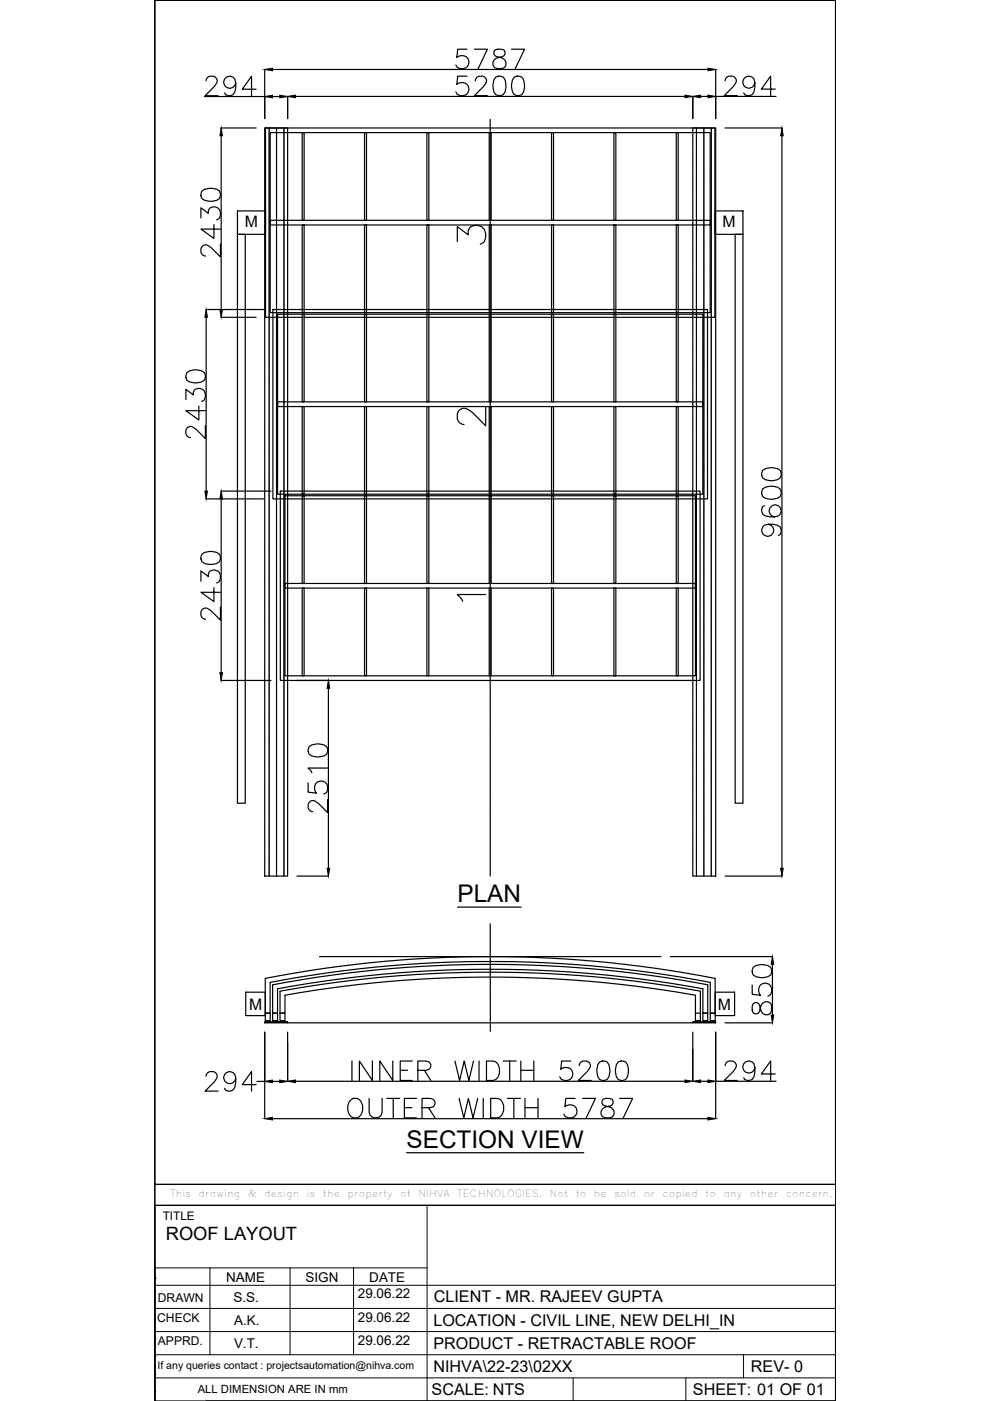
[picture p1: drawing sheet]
<svg xmlns="http://www.w3.org/2000/svg" width="210mm" height="297mm" viewBox="0 0 210 297" stroke-linecap="round" stroke-linejoin="round" font-family="sans-serif">
<!-- layer: 0 -->
<g fill="none" stroke="#000" stroke-width=".25">
<path d="M32.8 .1h.1M32.8 .1h144.4v251h-144.4zM32.8 .1h144.4M32.8 .1v296.9M43.7 17.2a1.04 1.04 0 0 1 .8-1h.8a1.01 1.01 0 0 1 .5 1.5l-.3 .6-2 2h2.7M50 17.5a1.28 1.28 0 0 1-1.8 1.1 1.28 1.28 0 0 1-.5-2 1.28 1.28 0 0 1 2.1 .1 3.7 3.7 0 0 1-.4 3.4 1.21 1.21 0 0 1-1.8-.4M54.3 18.9h-2.9l1.9-2.7v4.1M56.1 14.7v10.4M57.8 14.7h92.3M86.3 .1h.1M99 16.1h-2l-.2 1.8a1.48 1.48 0 0 1 2.2-.1 1.48 1.48 0 0 1 0 2.2 1.48 1.48 0 0 1-2.2-.1l-.1-.4M99 10.4h-2l-.2 1.8a1.48 1.48 0 0 1 2.2-.1 1.48 1.48 0 0 1 0 2.1 1.48 1.48 0 0 1-2.2 0l-.1-.4"/>
<path d="M100.6 10.4h2.7l-1.9 4.2M100.8 17.1a1.04 1.04 0 0 1 .8-1h.8a1 1 0 0 1 .6 1.6l-2.4 2.6h2.7M104.9 10.6a.84 .84 0 0 0 .4 1.4l.8 .2a1.19 1.19 0 0 1 1.2 1.1 1.19 1.19 0 0 1-1 1.3h-.8a1.18 1.18 0 0 1-1-1.3 1.18 1.18 0 0 1 1.2-1.1l.8-.2a.83 .83 0 0 0 .4-1.4l-.6-.2h-.8zM105.1 16.3a1.35 1.35 0 0 1 2 .6 3.5 3.5 0 0 1-.4 3.2 1.34 1.34 0 0 1-2-.6 3.4 3.4 0 0 1 .4-3.2zM108.5 10.4h2.7l-2 4.2M109.1 16.3a1.35 1.35 0 0 1 1.9 .6 3.4 3.4 0 0 1-.4 3.2 1.33 1.33 0 0 1-1.9-.6 3.4 3.4 0 0 1 .4-3.2zM151.7 14.7v10.4M153.8 17.1a1.04 1.04 0 0 1 .7-1h.8a1.01 1.01 0 0 1 .6 1.6l-.4 .6-1.9 2h2.7M160.1 17.5a1.28 1.28 0 0 1-1.8 1.1 1.28 1.28 0 0 1-.5-2 1.28 1.28 0 0 1 2.1 .1 3.7 3.7 0 0 1-.4 3.4 1.21 1.21 0 0 1-1.8-.4M164.4 18.9h-3l2-2.8v4.2M177.2 .1h.1M177.2 .1v247.7"/>
<path d="M43.3 20.5h12.8M46.9 27.1h7.4M46.9 28.8v36.8M56.1 27.1h4.9v158.6h-4.9zM57.8 20.5h1.5M61 20.4v4.7M62.6 20.4h82.6M146.9 27.1h4.8v158.6h-4.8zM146.9 20.4v4.7M148.5 20.4h1.6M151.7 20.4h12.8M153.7 27.1h12.1"/>
<path d="M165.8 28.8v155.3M42.6 46.2v-2.1l1.6 1.1a1.33 1.33 0 0 1 1.5-1.4 1.33 1.33 0 0 1 1 1.8l-.2 .6-.6 .4M42.8 40.5a3.2 3.2 0 0 1 3.7 0 1.33 1.33 0 0 1-.6 2 3.4 3.4 0 0 1-3.1-.4l-.2-.6zM45.4 47.6v2.9l-2.8-1.9h4.1M46.7 51.7v2.8l-1.9-2a1.27 1.27 0 0 0-1.8-.4l-.4 .6v.8a1.03 1.03 0 0 0 1 .8M50.3 44.7h6v5h-6zM50.3 49.7h1.7v120.6h-1.7zM151.6 44.7h5.9v5h-5.9zM155.9 49.7h1.6v120.6h-1.6zM39.6 79a3.2 3.2 0 0 1 3.7 0 1.35 1.35 0 0 1-.5 2 3.4 3.4 0 0 1-3.2-.4l-.2-.6zM43.7 65.6h12.2M43.7 67.3v36.8"/>
<path d="M46.9 67.3h7.4M39.4 84.7v-2.1l1.6 1.1a1.28 1.28 0 0 1 1.2-1.4 1.28 1.28 0 0 1 1.3 1.2 1.19 1.19 0 0 1-.7 1.6M42.2 86.1v2.9l-2.8-1.9h4.1M43.5 90.2v2.8l-1.9-2a1.23 1.23 0 0 0-2-.2l-.2 .4v.8a1.04 1.04 0 0 0 1 .8M161.7 99.7a3.2 3.2 0 0 1 3.7 0 1.33 1.33 0 0 1-.6 2 3.4 3.4 0 0 1-3.1-.4l-.2-.6zM42.8 117.5a3.2 3.2 0 0 1 3.7 0 1.33 1.33 0 0 1-.6 2 3.4 3.4 0 0 1-3.1-.4l-.2-.6zM43.7 105.8h12.2M46.9 104.1h10.5M46.9 105.8v36.8M161.7 103.7a3.2 3.2 0 0 1 3.7 0 1.33 1.33 0 0 1-.6 1.9 3.4 3.4 0 0 1-3.1-.3l-.2-.6zM162.1 107.2a1.21 1.21 0 0 0-.4 1.8 3.7 3.7 0 0 0 3.3 .4 1.28 1.28 0 0 0 .2-2.1 1.28 1.28 0 0 0-2.1 .5 1.28 1.28 0 0 0 1.2 1.8M162.9 111.2a1.28 1.28 0 0 1 1.1 1.7 1.28 1.28 0 0 1-2 .5 1.28 1.28 0 0 1 .1-2 3.7 3.7 0 0 1 3.3 .3 1.21 1.21 0 0 1-.4 1.8"/>
<path d="M42.6 123.2v-2.2l1.6 1.2a1.28 1.28 0 0 1 1.2-1.4 1.28 1.28 0 0 1 1.3 1.2 1.21 1.21 0 0 1-.8 1.6M45.4 124.6v2.9l-2.8-1.9h4.1M46.7 128.7v2.8l-1.9-2a1.25 1.25 0 0 0-2-.2l-.2 .4v.8a1.06 1.06 0 0 0 1 .8M46.9 144.3h10.5M63 144.3h6.6M65.5 158.3a3.2 3.2 0 0 1 3.8 0 1.33 1.33 0 0 1-.6 2 3.5 3.5 0 0 1-3.2-.4l-.2-.6zM69.6 145.9v38.2M65.3 166v2l1.8 .2a1.46 1.46 0 0 1 0-2.2 1.46 1.46 0 0 1 2.2 .2 1.46 1.46 0 0 1-.6 2.2M69.5 169.5v2.8l-2-2a1.29 1.29 0 0 0-1.8-.4l-.4 .6v.8a1.06 1.06 0 0 0 1 .8M69.5 162.8h-4.2l.8 1M63 185.7h6.6M97 192.3h13.5"/>
<path d="M153.7 185.7h12.1M52.1 210.4h4.1v4.9h-4.1zM56.1 216.6h4.9v.3h-4.9zM56.1 218.8v18.4M56.2 207.4a248.2 248.2 0 0 1 95.4 0v7.4h-1v-6.5a248 248 0 0 0-93.3 0v6.5h-1.1zM56.2 214.8h1.1v1.6h-1.1zM57.8 208.8a247.7 247.7 0 0 1 92.3 0v6h-1.1v-5.2a247.7 247.7 0 0 0-90.2 0v5.2h-1zM57.8 214.8h1.1v1.6h-1.1zM59.4 214.8h1v1.6h-1zM61 218.8v10.5M142.1 202.8h21.7M146.9 216.6h4.8v.3h-4.8z"/>
<path d="M146.9 218.8v10.5M147.4 214.8v-3.8a248 248 0 0 0-87 0v3.8h-1v-4.7a248.2 248.2 0 0 1 89.1 0v4.7M147.4 214.8h1.1v1.6h-1.1zM149 214.8h1.1v1.6h-1.1zM150.6 214.8h1v1.6h-1zM151.6 210.4h4.2v4.9h-4.2zM151.7 218.8v18.4M153.7 216.9h10.1M159.5 208.8v2l1.7 .2a1.47 1.47 0 0 1 0-2.1 1.47 1.47 0 0 1 2.1 0 1.47 1.47 0 0 1-.1 2.1l-.4 .2M159.7 212.8l-.2 .6v.8l.2 .6a.84 .84 0 0 0 1.4-.4 1.9 1.9 0 0 1 1.1-2 1.06 1.06 0 0 1 1.4 1v.8a1.18 1.18 0 0 1-1.3 1 1.18 1.18 0 0 1-1.1-1.2l-.1-.8a.83 .83 0 0 0-1.4-.4zM159.7 205.1a3.2 3.2 0 0 1 3.7 0 1.35 1.35 0 0 1-.6 2 3.4 3.4 0 0 1-3.1-.4l-.2-.6zM163.8 204.5v10.7"/>
<path d="M43.7 228.2a1.06 1.06 0 0 1 .8-1h.8a1.02 1.02 0 0 1 .5 1.6l-.3 .6-2 1.9h2.7M50 228.6a1.28 1.28 0 0 1-1.8 1.1 1.28 1.28 0 0 1-.5-2 1.28 1.28 0 0 1 2.1 .1 3.7 3.7 0 0 1-.4 3.3 1.21 1.21 0 0 1-1.8-.4M54.3 230h-2.9l1.9-2.8v4.1M54.5 229.3h1.6M57.8 229.3h1.5M57.8 237.2h92.3M62.6 229.3h82.6M74.5 233.1a1.57 1.57 0 0 1 2.4 1.3 1.9 1.9 0 0 1-2 2.6 2.41 2.41 0 0 1-.4-3.9zM74.6 225v4.1M78.3 232.9v2.9a1.39 1.39 0 0 0 1.3 1.2 1.39 1.39 0 0 0 1.4-1.2v-2.9M79 225v4.1l-2.8-4.1v4.1M82 232.9h2.8"/>
<path d="M83.3 225v4.1l-2.8-4.1v4.1M83.4 232.9v4.1M84.9 226.9h1.5M85.7 234.9h1.6M87.4 225h-2.5v4.1h2.5M88.3 232.9h-2.6v4.1h2.6M88.6 226.9h1.8l.6-.2a.96 .96 0 0 0 0-1.6l-.6-.1h-1.8v4.1M89.5 234.9h1.7l.6-.2a.96 .96 0 0 0 0-1.6l-.6-.2h-1.7v4.1M90 226.9l1.3 2.2M90.9 234.9l1.3 2.1M96.5 225l.9 4.1 1-4.1 1 4.1 1-4.1M97.3 232.9l1 4.1 1-4.1 1 4.1 1-4.1"/>
<path d="M101.6 225v4.1M102.5 232.9v4.1M103.1 225h1.4a2.25 2.25 0 0 1 1 3.5l-.4 .4-.6 .2h-1.4zM104 232.9h1.4a2.19 2.19 0 0 1 1.2 3.1l-.6 .8-.6 .2h-1.4zM106.7 225h2.7M107.6 232.9h2.7M108.1 225v4.1M108.9 232.9v4.1M110.4 226.9h2.8M110.4 225v4.1M111.3 234.9h2.8M111.3 232.9v4.1"/>
<path d="M113.2 225v4.1M114.1 232.9v4.1M121 225h-1.9l-.2 1.7a1.46 1.46 0 0 1 2.2 0 1.46 1.46 0 0 1-.3 2.2 1.46 1.46 0 0 1-2.1-.6M121.9 232.9h-1.9l-.2 1.8a1.46 1.46 0 0 1 2.2-.1 1.46 1.46 0 0 1-.3 2.2 1.46 1.46 0 0 1-2.1-.6M122.8 225.9a1.01 1.01 0 0 1 .8-.9h.8a1 1 0 0 1 .6 1.5l-.4 .6-2 2h2.8M123.5 232.9h2.8l-2 4.1M127.1 225.1a1.34 1.34 0 0 1 2 .6 3.4 3.4 0 0 1-.4 3.2 1.34 1.34 0 0 1-2-.6 3.4 3.4 0 0 1 .4-3.2zM127.8 233.1a.83 .83 0 0 0 .4 1.3l.8 .3a1.19 1.19 0 0 1 1.2 1 1.19 1.19 0 0 1-1 1.3h-.8a1.18 1.18 0 0 1-1-1.3 1.18 1.18 0 0 1 1.2-1l.8-.3a.83 .83 0 0 0 .4-1.3l-.6-.2h-.8zM131.1 225.1a1.35 1.35 0 0 1 1.9 .6 3.4 3.4 0 0 1-.3 3.2 1.34 1.34 0 0 1-2-.6 3.5 3.5 0 0 1 .4-3.2zM131.4 232.9h2.7l-1.9 4.1M148.5 229.3h1.6M151.7 229.3h12.8"/>
<path d="M153.8 225.9a1.04 1.04 0 0 1 .7-.9h.8a1.01 1.01 0 0 1 .6 1.5l-.4 .6-1.9 2h2.7M160.1 226.3a1.28 1.28 0 0 1-1.8 1.1 1.28 1.28 0 0 1-.5-2 1.28 1.28 0 0 1 2.1 .1 3.7 3.7 0 0 1-.4 3.4 1.21 1.21 0 0 1-1.8-.4M164.4 227.7h-3l2-2.7v4.1M32.8 255.6h144.4v41.4h-144.4zM86.2 244.4h37.6M177.2 247.8h.1M32.8 271h.1M43.7 297h133.5"/>
</g>
<g fill="none" stroke="#000" stroke-width=".21">
<path d="M32.8 251.1h144.4v4.5h-144.4zM32.8 255.6v41.4M35.3 255.6h141.9M90.6 255.6v41.4M32.8 271h.1M32.8 277.4h144.4M32.8 272.5h144.4M32.8 268.8h57.8M44.5 268.8v18.4M61.5 268.8v18.4M75 268.8v18.4M32.8 295.1h.1"/>
<path d="M32.8 291.3h.1M32.8 287.6h.1M32.8 283.9h.1M32.8 287.2h144.4M32.8 282.3h144.4M32.8 292.1h144.4M121.5 292.1v4.9M145.4 292.1v4.9M157.6 287.2v4.9"/>
</g>
<!-- layer: border -->
<path d="M57.1 27.1v158.6M58.6 27.1v158.6M60.2 27.1v158.6M147.7 27.1v158.6M149.2 27.1v158.6M150.8 27.1v158.6" fill="none" stroke="#000" stroke-width=".25"/>
<!-- layer: Segment support -->
<path d="M56.3 27.1h95.3v40.2h-95.3zM57.3 28.1h93.3v38.2h-93.3zM57.3 46.7h93.3v1h-93.3zM57.9 65.6h92.1v40.2h-92.1zM58.9 66.6h90.1v38.2h-90.1zM58.9 85.2h90.1v1h-90.1zM59.4 104.1h89v40.2h-89zM60.4 105.1h87v38.2h-87zM60.4 123.7h87v1h-87z" fill="none" stroke="#000" stroke-width=".25"/>
<!-- layer: Bas -->
<g fill="none" stroke="#000" stroke-width=".25">
<path d="M64.1 28.1h.4v18.6h-.4zM77.3 28.1h.4v18.6h-.4zM90.5 28.1h.4v18.6h-.4zM103.7 28.1h.4v18.6h-.4zM116.9 28.1h.5v18.6h-.5zM130.2 28.1h.4v18.6h-.4zM143.4 28.1h.4v18.6h-.4zM64.1 47.7h.4v18.6h-.4zM77.3 47.7h.4v18.6h-.4zM90.5 47.7h.4v18.6h-.4zM103.7 47.7h.4v18.6h-.4zM116.9 47.7h.5v18.6h-.5z"/>
<path d="M130.2 47.7h.4v18.6h-.4zM143.4 47.7h.4v18.6h-.4zM64.1 66.6h.4v18.6h-.4zM77.3 66.6h.4v18.6h-.4zM90.5 66.6h.4v18.6h-.4zM103.7 66.6h.4v18.6h-.4zM116.9 66.6h.5v18.6h-.5zM130.2 66.6h.4v18.6h-.4zM143.4 66.6h.4v18.6h-.4zM64.1 86.2h.4v18.6h-.4zM77.3 86.2h.4v18.6h-.4zM90.5 86.2h.4v18.6h-.4z"/>
<path d="M103.7 86.2h.4v18.6h-.4zM116.9 86.2h.5v18.6h-.5zM130.2 86.2h.4v18.6h-.4zM143.4 86.2h.4v18.6h-.4zM64.1 105.1h.4v18.6h-.4zM77.3 105.1h.4v18.6h-.4zM90.5 105.1h.4v18.6h-.4zM103.7 105.1h.4v18.6h-.4zM116.9 105.1h.5v18.6h-.5zM130.2 105.1h.4v18.6h-.4zM143.4 105.1h.4v18.6h-.4zM64.1 124.7h.4v18.6h-.4z"/>
<path d="M77.3 124.7h.4v18.6h-.4zM90.5 124.7h.4v18.6h-.4zM103.7 124.7h.4v18.6h-.4zM116.9 124.7h.5v18.6h-.5zM130.2 124.7h.4v18.6h-.4zM143.4 124.7h.4v18.6h-.4z"/>
</g>
<!-- layer: 0 -->
<g fill="#000" stroke="#000" stroke-width=".21">
<path d="M56.1 14.7l1.7-.2v.5zM150.1 14.5l1.6 .2-1.6 .3zM46.9 27.1l.3 1.7h-.6zM56.1 20.5l1.7-.3v.5zM59.3 20.2l1.7 .3-1.7 .2zM61 20.4l1.6-.2v.5zM145.2 20.2l1.7 .2-1.7 .3zM146.9 20.4l1.6-.2v.5zM150.1 20.2l1.6 .2-1.6 .3zM165.8 27.1l.3 1.7h-.6zM43.7 65.6l.3 1.7h-.6zM46.6 65.6h.6l-.3 1.7z"/>
<path d="M43.4 104.1h.6l-.3 1.7zM46.9 104.1l.3 1.7h-.6zM46.6 142.6h.6l-.3 1.7zM69.6 144.3l.3 1.6h-.5zM69.4 184.1h.5l-.3 1.6zM165.5 184.1h.6l-.3 1.6zM163.8 202.8l.3 1.7h-.6zM163.5 215.2h.6l-.3 1.7zM56.1 229.3l1.7-.3v.5zM56.1 237.2l1.7-.3v.6zM59.3 229l1.7 .3-1.7 .2zM61 229.3l1.6-.3v.5z"/>
<path d="M145.2 229l1.7 .3-1.7 .2zM146.9 229.3l1.6-.3v.5zM150.1 236.9l1.6 .3-1.6 .3zM150.1 229l1.6 .3-1.6 .2z"/>
</g>
<!-- layer: OSY -->
<g fill="none" stroke="#000" stroke-width=".25">
<path d="M103.9 25.3v.3M103.9 25.7v.1M103.9 25.9v.6M103.9 26.6v.1M103.9 26.8v.5M103.9 27.4v.1M103.9 27.6v.5M103.9 28.3v.1M103.9 28.5v.5M103.9 29.1v.1M103.9 29.3v.5M103.9 29.9v.1"/>
<path d="M103.9 30.1v.6M103.9 30.8v.1M103.9 31v.5M103.9 31.6v.1M103.9 31.8v.5M103.9 32.4v.2M103.9 32.7v.5M103.9 33.3v.1M103.9 33.5v.5M103.9 34.1v.1M103.9 34.3v.6M103.9 35v.1"/>
<path d="M103.9 35.2v.5M103.9 35.8v.1M103.9 36v.5M103.9 36.6v.2M103.9 36.9v.5M103.9 37.5v.1M103.9 37.7v.5M103.9 38.3v.1M103.9 38.5v.6M103.9 39.2v.1M103.9 39.4v.5M103.9 40v.1"/>
<path d="M103.9 40.2v.5M103.9 40.8v.1M103.9 41v.6M103.9 41.7v.1M103.9 41.9v.5M103.9 42.5v.1M103.9 42.7v.6M103.9 43.4v.1M103.9 43.6v.5M103.9 44.2v.1M103.9 55.3v.5M103.9 56v.1"/>
<path d="M103.9 56.2v.5M103.9 56.8v.1M103.9 57v.5M103.9 57.6v.1M103.9 57.8v.6M103.9 58.5v.1M103.9 58.7v.5M103.9 59.3v.1M103.9 59.5v.5M103.9 60.2h.1M103.9 60.4v.5M103.9 61v.1"/>
<path d="M103.9 61.2v.5M103.9 61.8v.1M103.9 62v.6M103.9 62.7v.1M103.9 62.9v.5M103.9 63.5v.1M103.9 63.7v.5M103.9 64.3v.1M103.9 64.6v.5M103.9 65.2v.1M103.9 65.4v.5M103.9 66v.1"/>
<path d="M103.9 66.2v.6M103.9 66.9v.1M103.9 67.1v.5M103.9 67.7v.1M103.9 67.9v.5M103.9 68.5v.2M103.9 68.7v.6M103.9 69.4v.1M103.9 69.6v.5M103.9 70.2v.1M103.9 70.4v.6M103.9 71.1v.1"/>
<path d="M103.9 71.3v.5M103.9 71.9v.1M103.9 72.1v.5M103.9 72.7v.1M103.9 72.9v.6M103.9 73.6v.1M103.9 73.8v.5M103.9 74.4v.1M103.9 74.6v.5M103.9 75.3v.1M103.9 75.5v.5M103.9 76.1v.1"/>
<path d="M103.9 76.3v.5M103.9 76.9v.1M103.9 77.1v.6M103.9 77.8v.1M103.9 78v.5M103.9 78.6v.1M103.9 78.8v.6M103.9 79.5v.1M103.9 79.7v.5M103.9 80.3v.1M103.9 80.5v.5M103.9 81.1v.1"/>
<path d="M103.9 81.3v.6M103.9 82v.1M103.9 82.2v.5M103.9 93.9v.6M103.9 94.6v.1M103.9 94.8v.5M103.9 95.4v.1M103.9 95.6v.5M103.9 96.2v.1M103.9 96.5v.5M103.9 97.1v.1M103.9 97.3v.5"/>
<path d="M103.9 97.9v.1M103.9 98.1v.6M103.9 98.8v.1M103.9 99v.5M103.9 99.6v.1M103.9 99.8v.5M103.9 100.4v.1M103.9 100.6v.6M103.9 101.3v.1M103.9 101.5v.5M103.9 102.1v.1M103.9 102.3v.5"/>
<path d="M103.9 103v.1M103.9 103.2v.5M103.9 103.8v.1M103.9 104v.5M103.9 104.6v.1M103.9 104.8v.6M103.9 105.5v.1M103.9 105.7v.5M103.9 106.3v.1M103.9 106.5v.5M103.9 107.2v.1M103.9 107.4v.5"/>
<path d="M103.9 108v.1M103.9 108.2v.5M103.9 108.8v.1M103.9 109v.6M103.9 109.7v.1M103.9 109.9v.5M103.9 110.5v.1M103.9 110.7v.5M103.9 111.3v.1M103.9 111.6v.5M103.9 112.2v.1M103.9 112.4v.5"/>
<path d="M103.9 113v.1M103.9 113.2v.6M103.9 113.9v.1M103.9 114.1v.5M103.9 114.7v.1M103.9 114.9v.5M103.9 115.5v.2M103.9 115.8v.5M103.9 116.4v.1M103.9 116.6v.5M103.9 117.2v.1M103.9 117.4v.6"/>
<path d="M103.9 118.1v.1M103.9 118.3v.5M103.9 118.9v.1M103.9 119.1v.5M103.9 119.7v.1M103.9 119.9v.6M103.9 120.6v.1M103.9 120.8v.5M103.9 121.4v.1M103.9 121.6v.5M103.9 122.3v.1M103.9 122.5v.5"/>
<path d="M103.9 123.1v.1M103.9 123.3v.5M103.9 130v.6M103.9 130.6v.2M103.9 130.9v.5M103.9 131.5v.1M103.9 131.7v.5M103.9 132.3v.1M103.9 132.5v.6M103.9 133.2v.1M103.9 133.4v.5M103.9 134v.1"/>
<path d="M103.9 134.2v.5M103.9 134.8v.2M103.9 135.1v.5M103.9 135.7v.1M103.9 135.9v.5M103.9 136.5v.1M103.9 136.7v.6M103.9 137.4v.1M103.9 137.6v.5M103.9 138.2v.1M103.9 138.4v.5M103.9 139.1h.1"/>
<path d="M103.9 139.3v.5M103.9 139.9v.1M103.9 140.1v.5M103.9 140.7v.1M103.9 140.9v.6M103.9 141.6v.1M103.9 141.8v.5M103.9 142.4v.1M103.9 142.6v.5M103.9 143.2v.1M103.9 143.5v.5M103.9 144.1v.1"/>
<path d="M103.9 144.3v.5M103.9 144.9v.1M103.9 145.1v.6M103.9 145.8v.1M103.9 146v.5M103.9 146.6v.1M103.9 146.8v.5M103.9 147.4v.1M103.9 147.6v.6M103.9 148.3v.1M103.9 148.5v.5M103.9 149.1v.1"/>
<path d="M103.9 149.3v.6M103.9 150v.1M103.9 150.2v.5M103.9 150.8v.1M103.9 151v.5M103.9 151.6v.1M103.9 151.8v.6M103.9 152.5v.1M103.9 152.7v.5M103.9 153.3v.1M103.9 153.5v.5M103.9 154.2v.1"/>
<path d="M103.9 154.4v.5M103.9 155v.1M103.9 155.2v.5M103.9 155.8v.1M103.9 156v.6M103.9 156.7v.1M103.9 156.9v.5M103.9 157.5v.1M103.9 157.7v.5M103.9 158.4v.1M103.9 158.6v.5M103.9 159.2v.1"/>
<path d="M103.9 159.4v.5M103.9 160v.1M103.9 160.2v.6M103.9 160.9v.1M103.9 161.1v.5M103.9 161.7v.1M103.9 161.9v.5M103.9 162.5v.2M103.9 162.8v.5M103.9 163.4v.1M103.9 163.6v.5M103.9 164.2v.1"/>
<path d="M103.9 164.4v.6M103.9 165.1v.1M103.9 165.3v.5M103.9 165.9v.1M103.9 166.1v.5M103.9 166.7v.2M103.9 167v.5M103.9 167.6v.1M103.9 167.8v.5M103.9 168.4v.1M103.9 168.6v.6M103.9 169.3v.1"/>
<path d="M103.9 169.5v.5M103.9 170.1v.1M103.9 170.3v.5M103.9 170.9v.1M103.9 171.2v.5M103.9 171.8v.1M103.9 172v.5M103.9 172.6v.1M103.9 172.8v.6M103.9 173.5v.1M103.9 173.7v.5M103.9 174.3v.1"/>
<path d="M103.9 174.5v.5M103.9 175.1v.1M103.9 175.4v.5M103.9 176v.1M103.9 176.2v.5M103.9 176.8v.1M103.9 177v.6M103.9 177.7v.1M103.9 177.9v.5M103.9 178.5v.1M103.9 178.7v.5M103.9 179.3v.1"/>
<path d="M103.9 179.5v.6M103.9 180.2v.1M103.9 180.4v.5M103.9 181v.1M103.9 181.2v.5M103.9 181.8v.2M103.9 182.1v.5M103.9 182.7v.1M103.9 182.9v.5M103.9 183.5v.1M103.9 183.7v.6M103.9 184.4v.1"/>
<path d="M103.9 184.6v.5M103.9 185.2v.1M103.9 185.4v.3M103.9 195.8v.4M103.9 196.3v.1M103.9 196.5v.5M103.9 197.1v.1M103.9 197.3v.6M103.9 198v.1M103.9 198.2v.5M103.9 198.8v.1M103.9 199v.5"/>
<path d="M103.9 199.6v.1M103.9 199.9v.5M103.9 200.5v.1M103.9 200.7v.5M103.9 201.3v.1M103.9 201.5v.6M103.9 202.2v.1M103.9 202.4v.5M103.9 203v.1M103.9 203.2v.5M103.9 203.8v.1M103.9 204.1v.5"/>
<path d="M103.9 204.7v.1M103.9 204.9v.5M103.9 205.5v.1M103.9 205.7v.6M103.9 206.4v.1M103.9 206.6v.5M103.9 207.2v.1M103.9 207.4v.5M103.9 208v.1M103.9 208.2v.6M103.9 208.9v.1M103.9 209.1v.5"/>
<path d="M103.9 209.7v.1M103.9 209.9v.5M103.9 210.6v.1M103.9 210.8v.5M103.9 211.4l.1 .1M104 211.6v.5M104 212.2v.1M104 212.4v.6M104 213.1v.1M104 213.3v.5M104 213.9v.1M104 214.1v.5"/>
<path d="M104 214.8v.1M104 215v.5M104 215.6v.1M104 215.8v.5M104 216.4v.1M104 216.6v.6M104 217.3v.1M104 217.5v.5M104 218.1v.1M104 218.3v.4"/>
</g>
<!-- layer: FASTNERS -->
<path d="M61 216.9h85.9" fill="none" stroke="#000" stroke-width=".25"/>
<!-- layer: HIDDEN -->
<path d="M67.7 202.8h72.4" fill="none" stroke="#000" stroke-width=".25"/>
<g font-size="7.5">
<text x="95.6" y="52.9">3</text>
<text x="95.6" y="91.4">2</text>
</g>
<g font-size="5.2">
<text x="97" y="191.2">PLAN</text>
<text x="86.2" y="243.3">SECTION VIEW</text>
</g>
<text font-size="4.4" x="95.6" y="128.8">1</text>
<text font-size="3.9" x="35.1" y="262.8">ROOF LAYOUT</text>
<g font-size="3.4">
<text x="51.9" y="48">M</text>
<text x="153.2" y="48">M</text>
<text x="52.9" y="214.2">M</text>
<text x="152.2" y="214.2">M</text>
<text x="91.9" y="281.1">LOCATION - CIVIL LINE, NEW DELHI_IN</text>
<text x="92" y="276.1">CLIENT - MR. RAJEEV GUPTA</text>
<text x="91.9" y="286">PRODUCT - RETRACTABLE ROOF</text>
<text x="91.9" y="290.9">NIHVA\22-23\02XX</text>
<text x="159.2" y="290.8">REV- 0</text>
<text x="91.5" y="295.8">SCALE: NTS</text>
<text x="146.9" y="295.8">SHEET: 01 OF 01</text>
</g>
<text font-size="3.1" x="-.3" y="251.2">FASTENING OF ROOF.</text>
<g font-size="2.9">
<text x="48" y="271.8">NAME</text>
<text x="64.8" y="271.8">SIGN</text>
<text x="75.9" y="275.3">29.06.22</text>
<text x="78.3" y="271.8">DATE</text>
<text x="49.5" y="276">S.S.</text>
<text x="49.6" y="280.9">A.K.</text>
<text x="75.9" y="280.2">29.06.22</text>
<text x="49.6" y="285.8">V.T.</text>
<text x="75.9" y="285.1">29.06.22</text>
</g>
<g font-size="2.6">
<text x="33.3" y="280.3">CHECK</text>
<text x="33.5" y="276">DRAWN</text>
<text x="33.5" y="285.2">APPRD.</text>
</g>
<text font-size="2.5" x="34.5" y="258.7">TITLE</text>
<text font-size="2.4" x="41.9" y="295.4">ALL DIMENSION ARE IN mm</text>
<text font-size="2.2" x="33.4" y="290.3">If any queries contact : projectsautomation@nihva.com</text>
<g font-size="2.1">
<text x="36.1" y="253.9">This</text>
<text x="42.1" y="253.9">drawing</text>
<text x="52.5" y="253.9">&amp;</text>
<text x="56" y="253.9">design</text>
<text x="65" y="253.9">is</text>
<text x="68.5" y="253.9">the</text>
<text x="73.7" y="253.9">property</text>
<text x="84.9" y="253.9">of</text>
<text x="88.7" y="253.9">NIHVA</text>
<text x="96.9" y="253.9">TECHNOLOGIES.</text>
<text x="116.6" y="253.9">Not</text>
<text x="122.1" y="253.9">to</text>
<text x="125.9" y="253.9">be</text>
<text x="130.2" y="253.9">sold</text>
<text x="136.5" y="253.9">or</text>
<text x="140.5" y="253.9">copied</text>
<text x="149.5" y="253.9">to</text>
<text x="153.4" y="253.9">any</text>
<text x="159" y="253.9">other</text>
<text x="166.6" y="253.9">concern.</text>
</g>
</svg>
